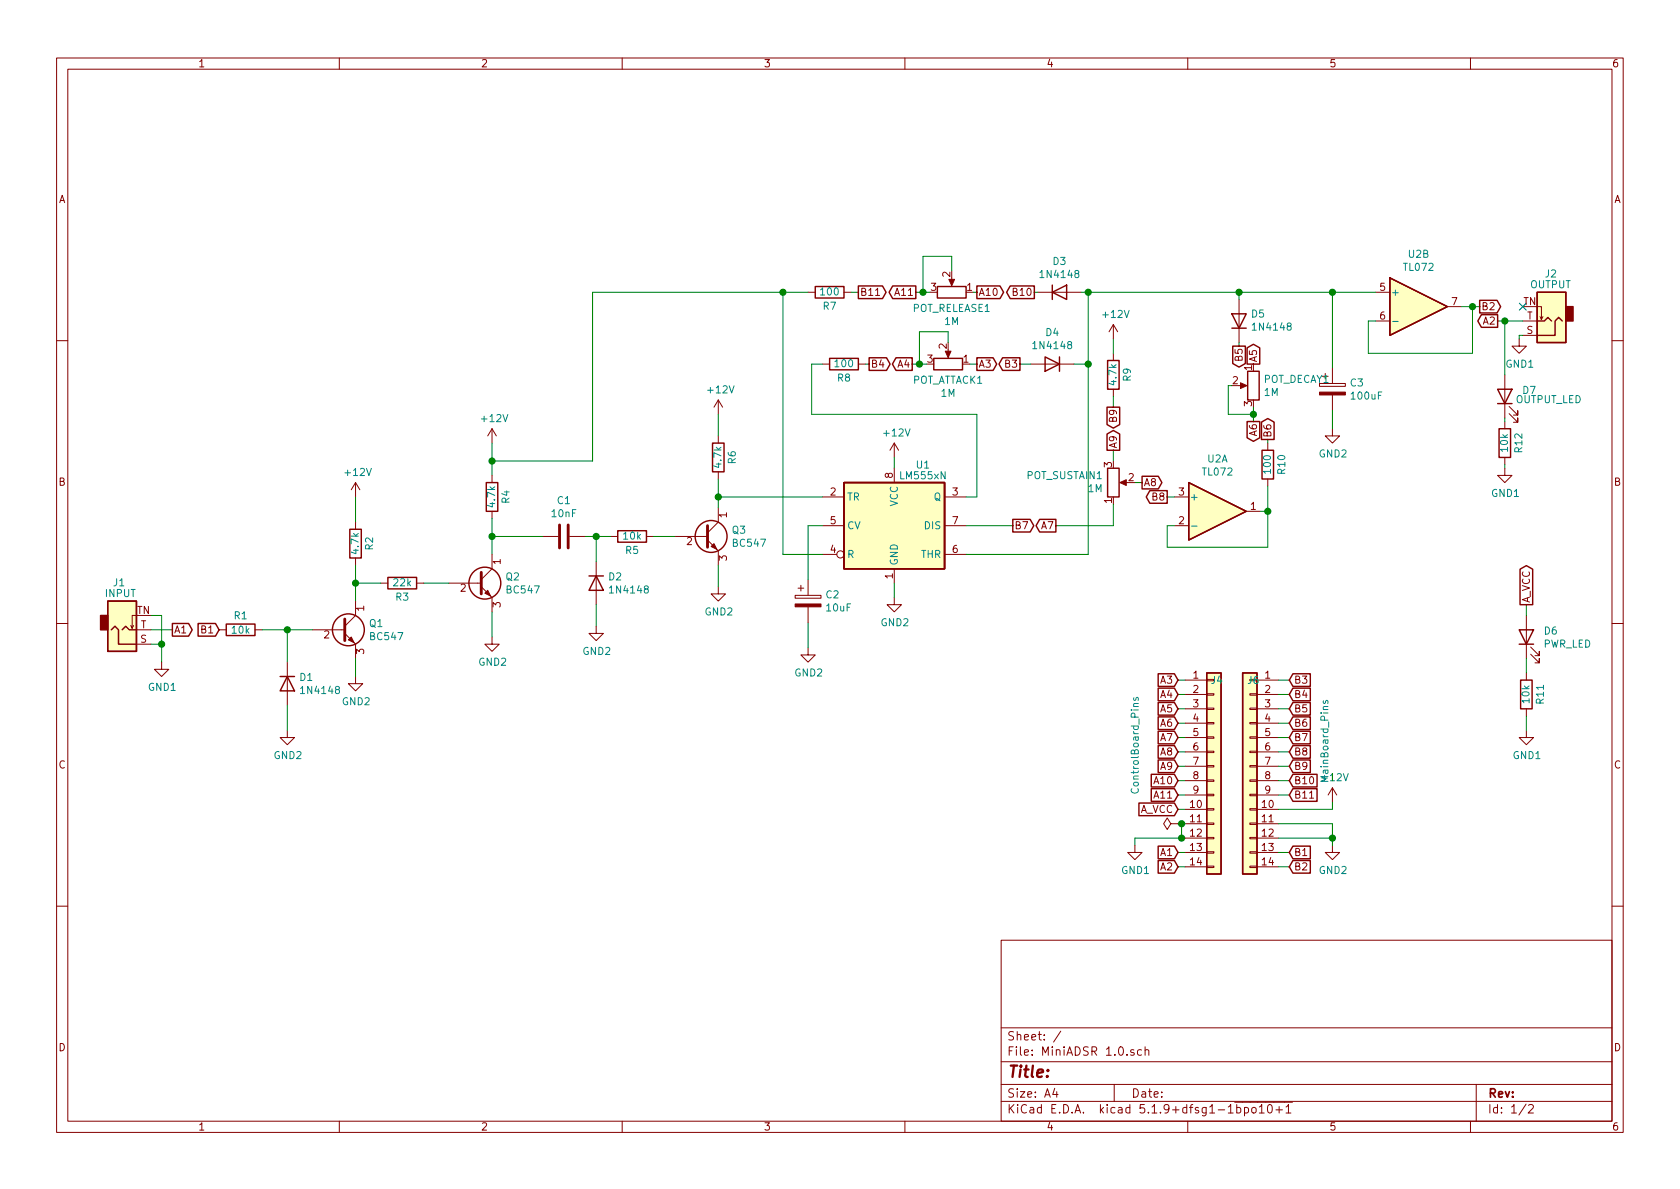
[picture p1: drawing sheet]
<svg xmlns="http://www.w3.org/2000/svg" width="297mm" height="210mm" viewBox="0 0 297 210" stroke-linecap="round" stroke-linejoin="round" font-family="sans-serif">
<g fill="none" stroke="#840000" stroke-width=".18">
<path d="M10 10.3h277v189.9h-277zM12 12.2h273v186.1h-273zM60 10.3v1.9M110 10.3v1.9M160 10.3v1.9M210 10.3v1.9M260 10.3v1.9M142.9 51.7h1.2M149.2 51.7h1.3M154.8 52.2h.7M168.3 49.1v1.1M183.5 51.7h7.6"/>
<path d="M196.8 57.4l-.7 1.3M196.8 57.4v2.5M196.8 57.4l.8 1.3M219.1 53v7.6M243.2 51.7h2.5M243.2 56.8h2.5M255.9 54.2h2.5M268.6 59.9v1.3h1.3l-1.3 1.3-1.3-1.3h1.3M269.2 56.8h2.6M269.2 59.3h2.6M271.8 54.2h.7v2.3l.3-.5M272.3 56l.2 .5"/>
<path d="M10 60.2h2M87 75.8l-.8 1.3M87 75.8v2.6M87 75.8l.8 1.3M127 70.7l-.8 1.3M127 70.7v2.6M127 77.1v1.3M127 70.7l.8 1.3M145.4 64.4h1.3M151.8 64.4h1.2M158.1 78.4v2.5M158.1 78.4l-.7 1.2"/>
<path d="M158.1 78.4l.8 1.2M167.6 61.8v1.1M182.2 64.4h7.7M196.8 62.5v1.2M196.8 68.8v1.3M219.1 68.2h1M224.2 78.4v1.2M233.3 67.8h4.6v.5h-4.6zM235.6 75.8v1.3h1.3l-1.3 1.3-1.3-1.3h1.3M235.6 65v2.8M235.6 69.8v2.8M266.1 66.3v7.6"/>
<path d="M266.1 74.5v1.3M266.8 73.1l1.6 1.6v-.8v.8h-.8M266.8 71.9l1.6 1.5v-.8v.8h-.8M285 60.2h2M62.9 85.3l-.8 1.3M62.9 85.3v2.6M62.9 92.3v1.3M62.9 98.7v1.2M62.9 85.3l.7 1.3M87 84.1v1.2M87 90.4v1.3M87 98v2.6l-1.9 1.9"/>
<path d="M95.9 94.9h2.8M100.7 94.9h2.8M105.4 99.3v7.6M107.9 94.9h1.3M114.3 94.9h1.3M119.4 94.9h5.7M125.1 95.5l1.9 1.9v2.5M127 83.4v1.3M127 89.8v2.5l-1.9 1.9M145.4 93h3.8M145.4 87.9h3.8M145.4 98h2.6"/>
<path d="M158.1 82.8v2.5M167 93h3.8M167 87.9h3.8M167 98h3.8M198.4 85.3h1M207.6 93h2.6M207.6 87.9h2.6M220.3 90.4h2.6M224.2 84.7v1.3M266.1 82.8v1.3h1.2l-1.2 1.2-1.3-1.2h1.3M266.1 80.9v1.3M10 110.3h2"/>
<path d="M23.6 110.6l-.2 .5M24.1 108.8h-.7v2.3l-.3-.5M24.1 113.9h2.6M24.1 111.4h2.6M28.6 117.1v1.3h1.2l-1.2 1.2-1.3-1.2h1.3M38.7 111.4h1.3M45.1 111.4h1.3M50.8 117.1v7.6M55.2 111.4h5.8M61 112l1.9 1.9v2.6M62.9 119.6v1.3h1.2l-1.2 1.3-1.3-1.3h1.3M62.9 106.3v2.5l-1.9 1.9"/>
<path d="M67.3 103.1h1.3M73.7 103.1h1.2M79.4 103.1h5.7M85.1 103.8l1.9 1.9v2.5M87 112.6v1.3h1.3l-1.3 1.3-1.3-1.3h1.3M105.4 110.7v1.3h1.3l-1.3 1.3-1.3-1.3h1.3M127 103.8v1.2h1.3l-1.3 1.3-1.3-1.3h1.3M140.6 105.3h4.6v.5h-4.6zM141.1 104h1M141.6 103.5v1M142.9 114.5v1.3h1.2l-1.2 1.3-1.3-1.3h1.3M142.9 102.5v2.8"/>
<path d="M142.9 107.3v2.8M158.1 105.7v1.2h1.3l-1.3 1.3-1.3-1.3h1.3M158.1 100.6v2.5M269.9 108.8v7.7M269.9 119v1.3M270.6 115.7l1.6 1.5v-.7v.7h-.8M270.6 114.4l1.6 1.5v-.7v.7h-.8M285 110.3h2M50.8 129.2v1.2h1.3l-1.3 1.3-1.3-1.3h1.3M209.5 120.3h3.9M209.5 122.8h3.9M209.5 125.3h3.9"/>
<path d="M209.5 127.9h3.9M209.5 130.4h3.9M209.5 133h3.9M209.5 135.5h3.9M209.5 138h3.9M213.4 137.9h1.2v.3h-1.2zM213.4 132.8h1.2v.3h-1.2zM213.4 130.3h1.2v.3h-1.2zM213.4 127.8h1.2v.2h-1.2zM213.4 125.2h1.2v.3h-1.2zM213.4 135.4h1.2v.2h-1.2zM213.4 122.7h1.2v.2h-1.2z"/>
<path d="M213.4 120.1h1.2v.3h-1.2zM221 137.9h1.2v.3h-1.2zM221 132.8h1.2v.3h-1.2zM221 130.3h1.2v.3h-1.2zM221 127.8h1.2v.2h-1.2zM221 125.2h1.2v.3h-1.2zM221 135.4h1.2v.2h-1.2zM221 122.7h1.2v.2h-1.2zM222.2 120.3h3.9M222.2 122.8h3.9M222.2 125.3h3.9M222.2 127.9h3.9"/>
<path d="M222.2 130.4h3.9M222.2 133h3.9M222.2 135.5h3.9M222.2 138h3.9M235.6 139.3v2.6M235.6 139.3l-.8 1.3M235.6 139.3l.7 1.3M269.9 129.2v1.2h1.2l-1.2 1.3-1.3-1.3h1.3M269.9 125.3v1.3M200.7 149.5v1.2h1.2l-1.2 1.3-1.3-1.3h1.3M207 145.7l-.6-1.1-.7 1.1 .7 1 .6-1h1.3M208.3 145.7h.1"/>
<path d="M209.5 143.1h3.9M209.5 145.7h3.9M209.5 148.2h3.9M209.5 150.7h3.9M209.5 153.3h3.9M209.5 140.6h3.9M213.4 140.5h1.2v.2h-1.2zM213.4 143h1.2v.3h-1.2zM213.4 145.5h1.2v.3h-1.2zM213.4 148.1h1.2v.2h-1.2zM213.4 150.6h1.2v.3h-1.2zM213.4 153.2h1.2v.2h-1.2z"/>
<path d="M221 140.5h1.2v.2h-1.2zM221 143h1.2v.3h-1.2zM221 145.5h1.2v.3h-1.2zM221 148.1h1.2v.2h-1.2zM221 150.6h1.2v.3h-1.2zM221 153.2h1.2v.2h-1.2zM222.2 143.1h3.9M222.2 145.7h3.9M222.2 148.2h3.9M222.2 150.7h3.9M222.2 153.3h3.9M222.2 140.6h3.9"/>
<path d="M231.5 141.1h.8M235.6 149.5v1.2h1.3l-1.3 1.3-1.3-1.3h1.3M10 160.2h2M177 166.3h108v32h-108zM285 160.2h2M60 198.3v1.9M110 198.3v1.9M160 198.3v1.9M177 194.8h108M177 191.8h108M177 187.8h108M177 181.8h108"/>
<path d="M186.5 192.5l-.4 1h1M186.8 193v1M187.6 182.3l-1.3 2M197 191.8v3M200.5 185.7a.37 .37 0 0 0-.6 .1l.1 .2 .5 .2 .1 .1-.3 .3-.4-.1M201.8 185.7l-.4-.1-.3 .3 .1 .6 .2 .1 .4-.1M202.5 185.7a.37 .37 0 0 1 .6 .1v.8M202.5 185.1v1.5M210 198.3v1.9M218.3 194.9h10.2M218.7 195.9l.4-.1 .3 .3-.1 .6h-.6M218.7 195.3v1.5"/>
<path d="M220 195.9l.4-.1 .4 .3-.1 .6-.3 .1-.4-.1M220 195.8v1.5M221.4 196l.2-.2 .4 .2v.7l-.2 .1-.4-.1zM222.7 195.8l.4-.5v1.5M222.7 196.8h.8M224.2 195.5l.4-.2a.94 .94 0 0 1 0 1.5l-.4-.3-.1-.6zM225.6 196.3h1.1M226.2 195.7v1.1M227.4 195.8l.4-.5v1.5M227.4 196.8h.8M260 198.3v1.9M261 191.8v6.5"/>
<path d="M269.8 195.2l-1.2 2M270.3 195.5l.2-.2h.3l.3 .5-.9 1h.9"/>
<circle cx="148.6" cy="98" r=".63"/>
</g>
<g fill="#ffffc2" stroke="#ffffc2" stroke-width=".18">
<path d="M210.2 85.3l10.1 5.1-10.1 5.1z"/>
<path d="M245.7 49.1l10.2 5.1-10.2 5.1z"/>
<path d="M149.2 85.3h17.8v15.3h-17.8z"/>
<path d="M271.8 51.7h5.1v8.9h-5.1z"/>
<path d="M219.7 119h2.5v35.6h-2.5z"/>
<path d="M213.4 119h2.5v35.6h-2.5z"/>
<path d="M19 106.3h5.1v8.9h-5.1z"/>
</g>
<g fill="none" stroke="#840000" stroke-width=".25">
<path d="M144.1 50.7h5.1v2h-5.1zM151.8 50.6h4.2l.7 1.1-.7 1.1h-4.2zM157.8 50.6h4.1v2.2h-4.1l-.6-1.1zM165.7 50.7h5.1v2h-5.1zM172.7 50.6h4.1l.6 1.1-.6 1.1h-4.1zM178.6 50.6h4.3v2.2h-4.3l-.6-1.1zM186.1 51.7l2.5-1.3v2.6zM186.1 50.4v2.6M217.8 55.5h2.5l-1.2 2.5zM217.8 58h2.5M245.7 49.1l10.2 5.1-10.2 5.1zM261.6 53.1h3.1l.6 1.1-.6 1.1h-3.1z"/>
<path d="M261.9 55.6h2.9v2.3h-2.9l-.6-1.1zM271.8 51.7h5.1v8.9h-5.1zM271.8 56.8h1.2l.7-.7 .6 .7M276.2 56.8l-.6-.7-.6 .7v2.5h-3.2M126 78.4h2v5h-2zM146.7 63.4h5.1v2h-5.1zM153.7 63.3h3l.7 1.1-.7 1.1h-3zM158.4 63.3h2.9v2.2h-2.9l-.6-1.1zM165.1 63.4h5.1v2h-5.1zM172.7 63.3h2.9l.6 1.1-.6 1.1h-2.9zM177.3 63.3h3v2.2h-3l-.7-1.1zM184.8 63.1l2.5 1.3-2.5 1.3z"/>
<path d="M187.3 63.1v2.6M195.7 72h2.3v3.1l-1.2 .6-1.1-.6zM195.7 76.8l1.1-.7 1.2 .7v2.8h-2.3zM195.8 63.7h2.1v5.1h-2.1zM218 61.2h2.2v3.1l-1.1 .6-1.1-.6zM220.5 74.5h2.2v2.9l-1.1 .6-1.1-.6zM220.5 61.5l1.1-.6 1.1 .6v2.9h-2.2zM220.6 65.7h2v5h-2zM223 74.6l1.2-.6 1.1 .6v3.1h-2.3zM223.1 79.6h2.1v5.1h-2.1zM264.8 68.8h2.5l-1.2 2.6zM264.8 71.4h2.5"/>
<path d="M265 75.8h2.1v5.1h-2.1zM61.8 93.6h2.1v5.1h-2.1zM86 85.3h2v5.1h-2zM109.2 93.8h5.1v2.1h-5.1zM149.2 85.3h17.8v15.3h-17.8zM179.1 91.8h3l.7 1.2-.7 1.1h-3zM183.8 91.8h2.9v2.3h-2.9l-.6-1.1zM195.8 82.8h2.1v5.1h-2.1zM201.9 84.2h2.9l.6 1.1-.6 1.2h-2.9zM203.3 86.8h3.1v2.2h-3.1l-.6-1.1zM210.2 85.3l10.1 5.1-10.1 5.1zM19 106.3h5.1v8.9h-5.1z"/>
<path d="M19.7 111.4l.6-.7 .7 .7v2.5h3.1M21.6 111.4l.6-.7 .7 .7h1.2M30.5 110.3h2.9l.6 1.1-.6 1.1h-2.9zM35 110.3h3.1l.6 1.1-.6 1.1h-3.1zM40 110.4h5.1v2h-5.1zM49.5 119.6h2.6M50.8 119.6l1.3 2.6h-2.6zM68.6 102.1h5.1v2h-5.1zM104.1 101.8h2.6M105.4 101.8l1.3 2.6h-2.6zM204.8 119.1h2.8l.7 1.2-.7 1.1h-2.8zM213.4 119h2.5v35.6h-2.5z"/>
<path d="M219.7 119h2.5v35.6h-2.5zM228.6 119.1h3.1v2.3h-3.1l-.6-1.1zM268.6 111.4h2.5l-1.2 2.5zM268.6 113.9h2.5M268.8 100.7l1.1-.7 1.1 .7v6.2h-2.2zM203.6 136.9h4l.7 1.1-.7 1.2h-4zM203.6 139.5h4l.7 1.1-.7 1.1h-4zM204.8 131.8h2.8l.7 1.2-.7 1.1h-2.8zM204.8 121.7h2.8l.7 1.1-.7 1.1h-2.8zM204.8 124.2h2.8l.7 1.1-.7 1.2h-2.8zM204.8 126.8h2.8l.7 1.1-.7 1.1h-2.8zM204.8 129.3h2.8l.7 1.1-.7 1.1h-2.8z"/>
<path d="M204.8 134.4h2.8l.7 1.1-.7 1.1h-2.8zM228.6 129.3h3.1v2.2h-3.1l-.6-1.1zM228.6 126.8h3.1v2.2h-3.1l-.6-1.1zM228.6 124.2h3.1v2.3h-3.1l-.6-1.2zM228.6 121.7h3.1v2.2h-3.1l-.6-1.1zM228.6 131.8h3.1v2.3h-3.1l-.6-1.1zM228.6 134.4h3.1v2.2h-3.1l-.6-1.1zM228.6 136.9h4.3v2.3h-4.3l-.6-1.2zM228.6 139.5h4.3v2.2h-4.3l-.6-1.1zM268.9 120.3h2v5h-2zM201.4 142h6.2l.7 1.1-.7 1.1h-6.2zM204.8 152.2h2.8l.7 1.1-.7 1.1h-2.8z"/>
<path d="M204.8 149.6h2.8l.7 1.1-.7 1.2h-2.8zM228.6 149.6h3.1v2.3h-3.1l-.6-1.2zM228.6 152.2h3.1v2.2h-3.1l-.6-1.1z"/>
<circle cx="125.7" cy="94.9" r="2.82"/>
<circle cx="61.6" cy="111.4" r="2.82"/>
<circle cx="85.7" cy="103.1" r="2.82"/>
</g>
<path d="M246.2 56.8h1M210.7 93h1M200.5 123.4l-.1 .3 .2 .2 .2-.1 .1-.4h.3v.5M201.3 124.4l-.8 .1-.1 .3 .2 .1M234 123.9v.3l.1 .2 .2-.1 .1-.4h.3v.5" fill="none" stroke="#008484" stroke-width=".18"/>
<g fill="#840000" stroke="#840000" stroke-width=".18">
<path d="M233.3 69.3h4.6v.5h-4.6z"/>
<path d="M198 85.3l1.1-.5v1z"/>
<path d="M140.6 106.8h4.6v.5h-4.6z"/>
<path d="M167.1 62.1h1l-.5 1.1z"/>
<path d="M219.3 67.7l1.2 .5-1.2 .5z"/>
<path d="M167.8 49.4h1l-.5 1.1z"/>
<path d="M61.6 113.2l.5-.6 .5 1.1z"/>
<path d="M85.7 104.9l.5-.5 .5 1z"/>
<path d="M125.7 96.6l.5-.5 .5 1z"/>
</g>
<g fill="#840000" stroke="#840000" stroke-width=".25">
<path d="M276.9 54.2h1.2v2.6h-1.2z"/>
<path d="M17.8 108.8h1.2v2.6h-1.2z"/>
</g>
<path d="M98.9 92.8v4.1M100.5 92.8v4.1M125.1 93v3.8M61 109.5v3.8M85.1 101.2v3.8" fill="none" stroke="#840000" stroke-width=".51"/>
<g fill="none" stroke="#008400" stroke-width=".18">
<path d="M138.4 51.7v46.3h7M142.9 51.7h-38.1v29.8h-17.8M150.5 51.7h1.3M161.9 51.7h2.6M168.3 47.9v-2.6h-5.1v6.4M172.1 51.7h.6M182.9 51.7h.6M191.1 51.7h52.1M192.4 51.7v46.3h-21.6M196.8 59.9v2.6M219.1 51.7v1.3M235.6 51.7v13.3"/>
<path d="M258.4 54.2h3.2M260.3 54.2v8.3h-18.4v-5.7h1.3M264.8 56.8h4.4M266.1 56.8v9.5M269.2 59.3h-.6v.6M87 78.4v5.7M127 73.3v3.8M145.4 64.4h-1.9v8.9h29.2v14.6h-1.9M153 64.4h.7M161.3 64.4h2.5M167.6 60.6v-1.9h-5v5.7M171.4 64.4h1.3"/>
<path d="M180.3 64.4h1.9M189.9 64.4h2.5M196.8 70.1v1.9M196.8 79.6v1.9M217.8 68.2h-.6v5.1h4.4M219.1 60.6v.6M221.6 72v2.5M224.2 77.7v.7M235.6 72.6v3.2M266.1 73.9v.6M62.9 87.9v4.4M62.9 99.9v6.4"/>
<path d="M87 94.9h8.9M87 91.7v6.3M103.5 94.9h4.4M105.4 94.9v4.4M115.6 94.9h3.8M127 87.9h18.4M127 84.7v5.1M127 99.9v3.9M145.4 93h-2.5v9.5M158.1 80.9v1.9M170.8 93h8.3M196.8 89.1v3.9h-10.1"/>
<path d="M200.7 85.3h1.2M206.4 87.9h1.2M222.9 90.4h1.3M224.2 86v10.8h-17.8v-3.8h1.2M266.1 82.2v.6M26.7 108.8h1.9v8.3M26.7 113.9h1.9M26.7 111.4h3.8M46.4 111.4h8.8M50.8 111.4v5.7M62.9 116.5v3.1M62.9 103.1h4.4"/>
<path d="M74.9 103.1h4.5M87 108.2v4.4M105.4 106.9v3.8M142.9 110.1v4.4M158.1 103.1v2.6M269.9 106.9v1.9M269.9 116.5v2.5M50.8 124.7v4.5M208.3 122.8h1.2M208.3 138h1.2M208.3 133h1.2M208.3 125.3h1.2"/>
<path d="M208.3 127.9h1.2M208.3 130.4h1.2M208.3 135.5h1.2M208.3 120.3h1.2M226.1 122.8h1.9M226.1 138h1.9M226.1 133h1.9M226.1 125.3h1.9M226.1 127.9h1.9M226.1 130.4h1.9M226.1 135.5h1.9M226.1 120.3h1.9"/>
<path d="M269.9 126.6v2.6M208.3 143.1h1.2M208.3 140.6h1.2M208.3 145.7h1.2M208.3 150.7h1.2M208.3 153.3h1.2M208.9 145.7v2.5M209.5 148.2h-8.8v1.3M226.1 145.7h9.5v3.8M226.1 148.2h9.5M226.1 140.6h1.9M226.1 150.7h1.9"/>
<path d="M226.1 153.3h1.9M235.6 141.9v1.2h-9.5"/>
</g>
<g fill="#008400" stroke="#008400" stroke-width=".25">
<circle cx="28.6" cy="113.9" r=".51"/>
<circle cx="208.9" cy="145.7" r=".51"/>
<circle cx="266.1" cy="56.8" r=".51"/>
<circle cx="87" cy="94.9" r=".51"/>
<circle cx="260.3" cy="54.2" r=".51"/>
<circle cx="105.4" cy="94.9" r=".51"/>
<circle cx="192.4" cy="64.4" r=".51"/>
<circle cx="221.6" cy="73.3" r=".51"/>
<circle cx="163.2" cy="51.7" r=".51"/>
<circle cx="219.1" cy="51.7" r=".51"/>
<circle cx="235.6" cy="51.7" r=".51"/>
<circle cx="127" cy="87.9" r=".51"/>
<circle cx="208.9" cy="148.2" r=".51"/>
<circle cx="62.9" cy="103.1" r=".51"/>
<circle cx="50.8" cy="111.4" r=".51"/>
<circle cx="87" cy="81.5" r=".51"/>
<circle cx="138.4" cy="51.7" r=".51"/>
<circle cx="235.6" cy="148.2" r=".51"/>
<circle cx="162.6" cy="64.4" r=".51"/>
<circle cx="224.2" cy="90.4" r=".51"/>
<circle cx="192.4" cy="51.7" r=".51"/>
</g>
<path d="M268.6 53.6l1.2 1.2M269.8 53.6l-1.2 1.2" fill="none" stroke="#000084" stroke-width=".18"/>
<text font-size="2.8" fill="#840000" x="178" y="190.5">Title:</text>
<g font-size="2.1" fill="#840000">
<text x="178" y="184">Sheet: /</text>
<text x="178" y="186.7">File: MiniADSR 1.0.sch</text>
<text x="178" y="196.9">KiCad E.D.A. kicad 5.1.9+dfsg1-1bpo10+1</text>
<text x="178" y="194.1">Size: A4</text>
<text x="200" y="194.1">Date:</text>
<text x="263" y="194.1">Rev:</text>
<text x="263" y="196.9">Id: 1/2</text>
</g>
<g font-size="1.8" fill="#840000">
<text x="35" y="11.9">1</text>
<text x="85" y="11.9">2</text>
<text x="135" y="11.9">3</text>
<text x="185" y="11.9">4</text>
<text x="235" y="11.9">5</text>
<text x="285" y="11.9">6</text>
<text x="10.4" y="35.9">A</text>
<text x="285.4" y="35.9">A</text>
<text x="152" y="52.3">B11</text>
<text x="158.4" y="52.3">A11</text>
<text x="164.6" y="51.4">3</text>
<text x="168" y="49" transform="rotate(-90 168 49)">2</text>
<text x="171" y="51.4">1</text>
<text x="173" y="52.3">A10</text>
<text x="179.4" y="52.3">B10</text>
<text x="244" y="51.4">5</text>
<text x="256.7" y="54">7</text>
<text x="269.3" y="54">TN</text>
<text x="244" y="56.5">6</text>
<text x="261.9" y="54.9">B2</text>
<text x="262.3" y="57.4">A2</text>
<text x="269.9" y="59">S</text>
<text x="270" y="56.5">T</text>
<text x="153.9" y="65">B4</text>
<text x="158.8" y="65">A4</text>
<text x="164" y="64.1">3</text>
<text x="167.4" y="61.7" transform="rotate(-90 167.4 61.7)">2</text>
<text x="170.3" y="64.1">1</text>
<text x="173" y="65">A3</text>
<text x="177.8" y="65">B3</text>
<text x="219.7" y="63.7" transform="rotate(-90 219.7 63.7)">B5</text>
<text x="221.4" y="65.5" transform="rotate(-90 221.4 65.5)">1</text>
<text x="222.2" y="64.1" transform="rotate(-90 222.2 64.1)">A5</text>
<text x="218" y="67.9">2</text>
<text x="221.4" y="71.9" transform="rotate(-90 221.4 71.9)">3</text>
<text x="197.5" y="74.5" transform="rotate(-90 197.5 74.5)">B9</text>
<text x="222.2" y="77.1" transform="rotate(-90 222.2 77.1)">A6</text>
<text x="224.8" y="77.5" transform="rotate(-90 224.8 77.5)">B6</text>
<text x="196.6" y="82.6" transform="rotate(-90 196.6 82.6)">3</text>
<text x="197.5" y="79.4" transform="rotate(-90 197.5 79.4)">A9</text>
<text x="10.4" y="85.9">B</text>
<text x="146.8" y="87.6">2</text>
<text x="157.9" y="84.6" transform="rotate(-90 157.9 84.6)">8</text>
<text x="168.4" y="87.6">3</text>
<text x="196.6" y="89" transform="rotate(-90 196.6 89)">1</text>
<text x="199.5" y="85.1">2</text>
<text x="202.2" y="86">A8</text>
<text x="203.9" y="88.5">B8</text>
<text x="208.4" y="87.6">3</text>
<text x="285.4" y="85.9">B</text>
<text x="128.5" y="91.5" transform="rotate(-90 128.5 91.5)">1</text>
<text x="146.8" y="92.7">5</text>
<text x="168.4" y="92.7">7</text>
<text x="179.3" y="93.6">B7</text>
<text x="184.2" y="93.6">A7</text>
<text x="208.4" y="92.7">2</text>
<text x="221.1" y="90.2">1</text>
<text x="88.5" y="99.8" transform="rotate(-90 88.5 99.8)">1</text>
<text x="121.4" y="96.4">2</text>
<text x="128.5" y="99.2" transform="rotate(-90 128.5 99.2)">3</text>
<text x="146.8" y="97.8">4</text>
<text x="168.4" y="97.8">6</text>
<text x="81.4" y="104.6">2</text>
<text x="88.5" y="107.4" transform="rotate(-90 88.5 107.4)">3</text>
<text x="157.9" y="102.3" transform="rotate(-90 157.9 102.3)">1</text>
<text x="270.5" y="106.7" transform="rotate(-90 270.5 106.7)">A_VCC</text>
<text x="24.2" y="108.6">TN</text>
<text x="24.8" y="113.7">S</text>
<text x="24.9" y="111.1">T</text>
<text x="30.7" y="112">A1</text>
<text x="35.7" y="112">B1</text>
<text x="57.3" y="112.9">2</text>
<text x="64.4" y="108" transform="rotate(-90 64.4 108)">1</text>
<text x="64.4" y="115.7" transform="rotate(-90 64.4 115.7)">3</text>
<text x="205.2" y="120.9">A3</text>
<text x="205.2" y="123.4">A4</text>
<text x="205.2" y="126">A5</text>
<text x="211" y="120">1</text>
<text x="211" y="122.5">2</text>
<text x="211" y="125.1">3</text>
<text x="223.7" y="120">1</text>
<text x="223.7" y="122.5">2</text>
<text x="223.7" y="125.1">3</text>
<text x="228.8" y="126">B5</text>
<text x="228.8" y="123.4">B4</text>
<text x="228.8" y="120.9">B3</text>
<text x="205.2" y="128.5">A6</text>
<text x="205.2" y="131.1">A7</text>
<text x="211" y="127.6">4</text>
<text x="211" y="130.2">5</text>
<text x="223.7" y="127.6">4</text>
<text x="223.7" y="130.2">5</text>
<text x="228.8" y="131.1">B7</text>
<text x="228.8" y="128.5">B6</text>
<text x="10.4" y="135.9">C</text>
<text x="205.2" y="133.6">A8</text>
<text x="205.2" y="136.1">A9</text>
<text x="211" y="132.7">6</text>
<text x="211" y="135.2">7</text>
<text x="211" y="137.8">8</text>
<text x="223.7" y="132.7">6</text>
<text x="223.7" y="135.2">7</text>
<text x="223.7" y="137.8">8</text>
<text x="228.8" y="133.6">B8</text>
<text x="228.8" y="136.1">B9</text>
<text x="285.4" y="135.9">C</text>
<text x="201.5" y="143.8">A_VCC</text>
<text x="204.2" y="138.7">A10</text>
<text x="204.2" y="141.2">A11</text>
<text x="210.5" y="142.9">10</text>
<text x="211" y="140.3">9</text>
<text x="223.2" y="142.9">10</text>
<text x="223.7" y="140.3">9</text>
<text x="228.8" y="138.7">B10</text>
<text x="228.8" y="141.2">B11</text>
<text x="210.5" y="145.4">11</text>
<text x="210.5" y="147.9">12</text>
<text x="223.2" y="145.4">11</text>
<text x="223.2" y="147.9">12</text>
<text x="205.2" y="153.9">A2</text>
<text x="205.2" y="151.4">A1</text>
<text x="210.5" y="150.5">13</text>
<text x="210.5" y="153">14</text>
<text x="223.2" y="150.5">13</text>
<text x="223.2" y="153">14</text>
<text x="228.8" y="151.4">B1</text>
<text x="228.8" y="153.9">B2</text>
<text x="10.4" y="185.9">D</text>
<text x="285.4" y="185.9">D</text>
<text x="35" y="199.9">1</text>
<text x="85" y="199.9">2</text>
<text x="135" y="199.9">3</text>
<text x="185" y="199.9">4</text>
<text x="235" y="199.9">5</text>
<text x="285" y="199.9">6</text>
</g>
<g font-size="1.8" fill="#008484">
<text x="186.2" y="46.9">D3</text>
<text x="248.3" y="47.9">TL072</text>
<text x="249.1" y="45.6">U2B</text>
<text x="145.2" y="52.2">100</text>
<text x="184.2" y="49.2">1N4148</text>
<text x="245.9" y="52.3">+</text>
<text x="270.5" y="51">OUTPUT</text>
<text x="273.3" y="49.1">J2</text>
<text x="145.6" y="54.8">R7</text>
<text x="161.3" y="55.2">POT_RELEASE1</text>
<text x="167.1" y="57.5">1M</text>
<text x="184.9" y="59.4">D4</text>
<text x="195.1" y="56.2">+12V</text>
<text x="221.3" y="56.2">D5</text>
<text x="221.8" y="58.5">1N4148</text>
<text x="147.7" y="64.9">100</text>
<text x="183" y="61.7">1N4148</text>
<text x="266.3" y="65">GND1</text>
<text x="125.3" y="69.6">+12V</text>
<text x="148.1" y="67.5">R8</text>
<text x="161.2" y="67.9">POT_ATTACK1</text>
<text x="166.4" y="70.2">1M</text>
<text x="197.4" y="68" transform="rotate(-90 197.4 68)">4.7k</text>
<text x="199.9" y="67.4" transform="rotate(-90 199.9 67.4)">R9</text>
<text x="223.4" y="67.7">POT_DECAY1</text>
<text x="223.6" y="70">1M</text>
<text x="238.8" y="68.3">C3</text>
<text x="239" y="70.7">100uF</text>
<text x="267.9" y="71.3">OUTPUT_LED</text>
<text x="269.3" y="69.7">D7</text>
<text x="85.3" y="74.6">+12V</text>
<text x="156.4" y="77.2">+12V</text>
<text x="127.6" y="82.6" transform="rotate(-90 127.6 82.6)">4.7k</text>
<text x="130.1" y="82" transform="rotate(-90 130.1 82)">R6</text>
<text x="162.1" y="82.8">U1</text>
<text x="213.5" y="81.8">U2A</text>
<text x="224.7" y="83.6" transform="rotate(-90 224.7 83.6)">100</text>
<text x="227.3" y="83.8" transform="rotate(-90 227.3 83.8)">R10</text>
<text x="233.3" y="80.9">GND2</text>
<text x="266.6" y="79.8" transform="rotate(-90 266.6 79.8)">10k</text>
<text x="269.2" y="80" transform="rotate(-90 269.2 80)">R12</text>
<text x="61.2" y="84.2">+12V</text>
<text x="87.6" y="89.6" transform="rotate(-90 87.6 89.6)">4.7k</text>
<text x="90.1" y="89" transform="rotate(-90 90.1 89)">R4</text>
<text x="98.6" y="89.1">C1</text>
<text x="149.7" y="88.5">TR</text>
<text x="158.7" y="89.6" transform="rotate(-90 158.7 89.6)">VCC</text>
<text x="159.3" y="84.8">LM555xN</text>
<text x="165.1" y="88.5">Q</text>
<text x="181.6" y="84.7">POT_SUSTAIN1</text>
<text x="192.4" y="87">1M</text>
<text x="210.3" y="88.5">+</text>
<text x="212.7" y="84.1">TL072</text>
<text x="263.8" y="87.9">GND1</text>
<text x="97.6" y="91.5">10nF</text>
<text x="110.3" y="95.4">10k</text>
<text x="129.5" y="94.4">Q3</text>
<text x="149.7" y="93.6">CV</text>
<text x="163.6" y="93.6">DIS</text>
<text x="63.4" y="97.9" transform="rotate(-90 63.4 97.9)">4.7k</text>
<text x="66" y="97.3" transform="rotate(-90 66 97.3)">R2</text>
<text x="110.6" y="98">R5</text>
<text x="129.7" y="96.7">BC547</text>
<text x="149.7" y="98.7">R</text>
<text x="158.7" y="100.1" transform="rotate(-90 158.7 100.1)">GND</text>
<text x="162.9" y="98.7">THR</text>
<text x="18.6" y="105.6">INPUT</text>
<text x="20.1" y="103.7">J1</text>
<text x="69.6" y="103.7">22k</text>
<text x="70" y="106.2">R3</text>
<text x="89.5" y="102.6">Q2</text>
<text x="89.7" y="104.9">BC547</text>
<text x="107.6" y="102.6">D2</text>
<text x="108.1" y="104.9">1N4148</text>
<text x="146.1" y="105.8">C2</text>
<text x="41.1" y="112.1">10k</text>
<text x="41.4" y="109.5">R1</text>
<text x="65.4" y="110.9">Q1</text>
<text x="65.6" y="113.2">BC547</text>
<text x="124.7" y="108.8">GND2</text>
<text x="146.2" y="108.1">10uF</text>
<text x="155.8" y="110.7">GND2</text>
<text x="273.1" y="112.2">D6</text>
<text x="84.7" y="117.7">GND2</text>
<text x="103.1" y="115.8">GND2</text>
<text x="140.6" y="119.6">GND2</text>
<text x="272.8" y="114.5">PWR_LED</text>
<text x="26.3" y="122.2">GND1</text>
<text x="53" y="120.4">D1</text>
<text x="53.5" y="122.7">1N4148</text>
<text x="60.6" y="124.7">GND2</text>
<text x="214.2" y="120.9">J4</text>
<text x="220.6" y="120.9">J6</text>
<text x="270.4" y="124.3" transform="rotate(-90 270.4 124.3)">10k</text>
<text x="273" y="124.4" transform="rotate(-90 273 124.4)">R11</text>
<text x="48.5" y="134.2">GND2</text>
<text x="234.9" y="138" transform="rotate(-90 234.9 138)">MainBoard_Pins</text>
<text x="267.6" y="134.2">GND1</text>
<text x="201.3" y="139.8" transform="rotate(-90 201.3 139.8)">ControlBoard_Pins</text>
<text x="198.3" y="154.6">GND1</text>
<text x="233.3" y="154.6">GND2</text>
</g>
<text font-size="1.8" fill="#008400" x="233.9" y="138.1">+12V</text>
</svg>
